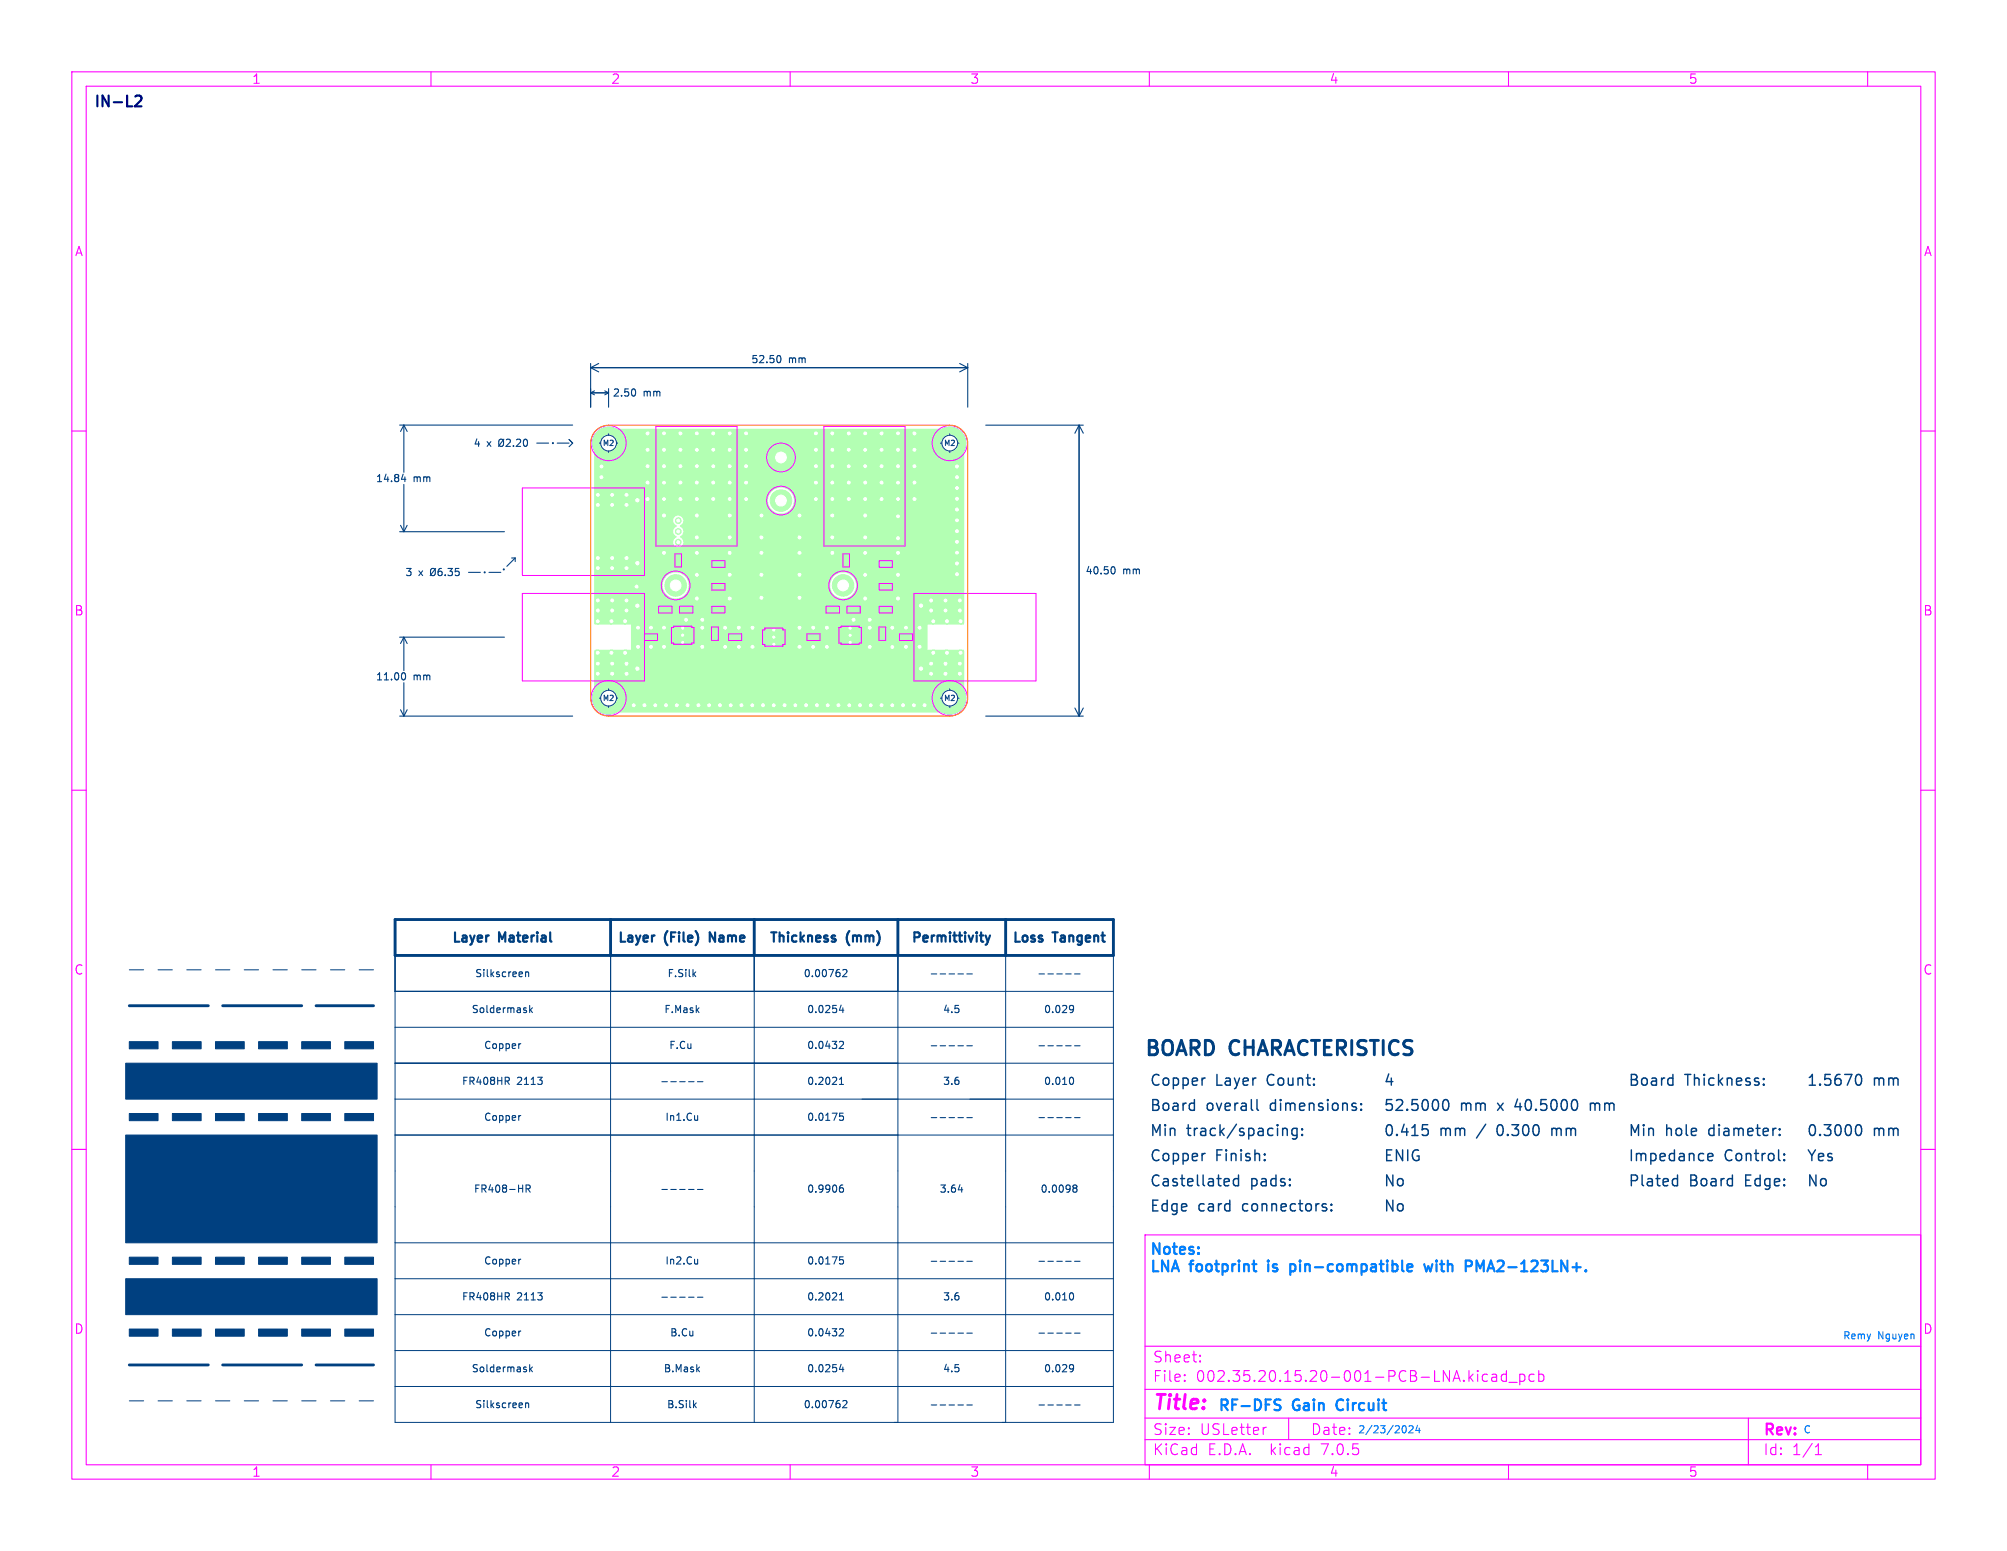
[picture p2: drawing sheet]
<svg xmlns="http://www.w3.org/2000/svg" width="279mm" height="216mm" viewBox="0 0 279 216" stroke-linecap="round" stroke-linejoin="round" font-family="sans-serif">
<g fill="none" stroke="#0080ff" stroke-width=".15">
<path d="M195.6 198.5l.2 .3-.2 .6M196.1 198.6l.4-.1 .2 .2-.6 .8h.6M197.3 198.4l-.2 .7h.6M197.6 198.8v.7"/>
<circle cx="84.7" cy="61.7" r="2.2"/>
<circle cx="132.2" cy="61.7" r="2.2"/>
<circle cx="84.7" cy="97.2" r="2.2"/>
<circle cx="132.2" cy="97.2" r="2.2"/>
</g>
<path d="M179.6 176v1.5M179.6 176.9l.5 .1M180.1 176h-.5M195.9 176.2l.2-.2h.3l.2 .2v.1l-.7 .2M195.9 176.8l.2 .2 .5-.1M198.3 176l.3 1 .2-.7 .3 .7M204.1 175.5h.5a.41 .41 0 0 1 .3 .4 .41 .41 0 0 1-.3 .4h-.5M177.7 195.5a.55 .55 0 0 1 .6 .4l-.2 .3-.5 .1M177.7 194.8l.6 .1" fill="none" stroke="#0080ff" stroke-width=".3"/>
<g fill="#b3ffb3" stroke="#b3ffb3" stroke-width=".14">
<circle cx="84.7" cy="61.7" r="2.2"/>
<circle cx="108.7" cy="69.7" r="1.5"/>
<circle cx="128.2" cy="93.1" r=".48"/>
<circle cx="128.2" cy="84.3" r=".48"/>
<circle cx="88.7" cy="84.3" r=".49"/>
<circle cx="88.7" cy="93.1" r=".49"/>
<circle cx="132.2" cy="97.2" r="2.2"/>
<circle cx="108.7" cy="63.7" r="1.5"/>
<circle cx="132.2" cy="61.7" r="2.2"/>
<circle cx="88.7" cy="69.6" r=".49"/>
<circle cx="88.7" cy="78.4" r=".49"/>
<circle cx="84.7" cy="97.2" r="2.2"/>
<circle cx="117.4" cy="81.5" r="1.5"/>
<circle cx="94.1" cy="81.5" r="1.5"/>
<circle cx="90.2" cy="67.2" r=".4"/>
<circle cx="133.7" cy="90.9" r=".4"/>
<circle cx="109.2" cy="98.2" r=".4"/>
<circle cx="97" cy="77" r=".4"/>
<circle cx="94.7" cy="67.2" r=".4"/>
<circle cx="101.6" cy="71.8" r=".4"/>
<circle cx="107.7" cy="98.2" r=".4"/>
<circle cx="133.2" cy="75.4" r=".4"/>
<circle cx="90.2" cy="62.6" r=".4"/>
<circle cx="97" cy="74.8" r=".4"/>
<circle cx="133.2" cy="67.9" r=".4"/>
<circle cx="83.2" cy="86.5" r=".4"/>
<circle cx="97" cy="64.9" r=".4"/>
<circle cx="118.2" cy="98.2" r=".4"/>
<circle cx="120.4" cy="80" r=".4"/>
<circle cx="85.2" cy="77.7" r=".4"/>
<circle cx="97" cy="69.5" r=".4"/>
<circle cx="83.2" cy="70.3" r=".4"/>
<circle cx="101.6" cy="74.8" r=".4"/>
<circle cx="101.6" cy="80" r=".4"/>
<circle cx="127.3" cy="67.2" r=".4"/>
<circle cx="106" cy="77" r=".4"/>
<circle cx="118.2" cy="64.9" r=".4"/>
<circle cx="133.2" cy="78.4" r=".4"/>
<circle cx="121.2" cy="98.2" r=".4"/>
<circle cx="88.2" cy="98.2" r=".4"/>
<circle cx="100.9" cy="87.4" r=".4"/>
<circle cx="118.2" cy="67.2" r=".4"/>
<circle cx="125" cy="83.3" r=".4"/>
<circle cx="101.6" cy="62.6" r=".4"/>
<circle cx="106" cy="80" r=".4"/>
<circle cx="101.6" cy="69.5" r=".4"/>
<circle cx="90.2" cy="69.5" r=".4"/>
<circle cx="120.4" cy="64.9" r=".4"/>
<circle cx="97.8" cy="90" r=".4"/>
<circle cx="89.7" cy="98.2" r=".4"/>
<circle cx="97.8" cy="87.4" r=".4"/>
<circle cx="99.3" cy="69.5" r=".4"/>
<circle cx="104.7" cy="98.2" r=".4"/>
<circle cx="85.2" cy="83.6" r=".4"/>
<circle cx="99.3" cy="67.2" r=".4"/>
<circle cx="111.3" cy="83.2" r=".4"/>
<circle cx="125.7" cy="98.2" r=".4"/>
<circle cx="87.2" cy="92.4" r=".4"/>
<circle cx="87" cy="86.5" r=".4"/>
<circle cx="133.7" cy="86.5" r=".4"/>
<circle cx="85.1" cy="86.5" r=".4"/>
<circle cx="122.7" cy="62.6" r=".4"/>
<circle cx="120.4" cy="69.5" r=".4"/>
<circle cx="101.6" cy="64.9" r=".4"/>
<circle cx="92.7" cy="98.2" r=".4"/>
<circle cx="102.9" cy="87.4" r=".4"/>
<circle cx="83.2" cy="68.9" r=".4"/>
<circle cx="92.4" cy="69.5" r=".4"/>
<circle cx="115.1" cy="87.4" r=".4"/>
<circle cx="97.8" cy="86.3" r=".4"/>
<circle cx="103.9" cy="60.3" r=".4"/>
<circle cx="124.2" cy="87.4" r=".4"/>
<circle cx="99.3" cy="64.9" r=".4"/>
<circle cx="106" cy="71.8" r=".4"/>
<circle cx="125" cy="69.5" r=".4"/>
<circle cx="94.2" cy="98.2" r=".4"/>
<circle cx="95" cy="88.4" r=".3"/>
<circle cx="88.8" cy="87.4" r=".4"/>
<circle cx="104.8" cy="90" r=".4"/>
<circle cx="133.6" cy="83.6" r=".4"/>
<circle cx="97" cy="60.3" r=".4"/>
<circle cx="121.1" cy="86.3" r=".4"/>
<circle cx="87.2" cy="83.6" r=".4"/>
<circle cx="94.7" cy="62.6" r=".4"/>
<circle cx="120.4" cy="74.8" r=".4"/>
<circle cx="92.4" cy="62.6" r=".4"/>
<circle cx="92.4" cy="71.8" r=".4"/>
<circle cx="94.7" cy="60.3" r=".4"/>
<circle cx="129.6" cy="93.8" r=".4"/>
<circle cx="122.7" cy="64.9" r=".4"/>
<circle cx="113.6" cy="60.3" r=".4"/>
<circle cx="115.9" cy="74.8" r=".4"/>
<circle cx="106" cy="83.2" r=".4"/>
<circle cx="113.2" cy="90" r=".4"/>
<circle cx="112.2" cy="98.2" r=".4"/>
<circle cx="118.2" cy="62.6" r=".4"/>
<circle cx="121.1" cy="87.4" r=".4"/>
<circle cx="133.6" cy="93.8" r=".4"/>
<circle cx="113.6" cy="64.9" r=".4"/>
<circle cx="126.1" cy="90" r=".4"/>
<circle cx="126.1" cy="87.4" r=".4"/>
<circle cx="111.3" cy="87.4" r=".4"/>
<circle cx="120.4" cy="62.6" r=".4"/>
<circle cx="110.7" cy="98.2" r=".4"/>
<circle cx="124.2" cy="98.2" r=".4"/>
<circle cx="115.2" cy="98.2" r=".4"/>
<circle cx="115.1" cy="90" r=".4"/>
<circle cx="103.9" cy="69.5" r=".4"/>
<circle cx="97" cy="71.8" r=".4"/>
<circle cx="133.2" cy="69.4" r=".4"/>
<circle cx="88.6" cy="81.7" r=".4"/>
<circle cx="125" cy="60.3" r=".4"/>
<circle cx="101.6" cy="60.3" r=".4"/>
<circle cx="104.8" cy="87.4" r=".4"/>
<circle cx="127.3" cy="62.6" r=".4"/>
<circle cx="85.2" cy="68.9" r=".4"/>
<circle cx="116.7" cy="98.2" r=".4"/>
<circle cx="122.7" cy="67.2" r=".4"/>
<circle cx="103.2" cy="98.2" r=".4"/>
<circle cx="133.2" cy="72.4" r=".4"/>
<circle cx="103.9" cy="64.9" r=".4"/>
<circle cx="95.7" cy="98.2" r=".4"/>
<circle cx="107.7" cy="87.7" r=".3"/>
<circle cx="128" cy="87.4" r=".4"/>
<circle cx="125" cy="62.6" r=".4"/>
<circle cx="133.2" cy="73.9" r=".4"/>
<circle cx="118.3" cy="89.4" r=".3"/>
<circle cx="129.6" cy="92.4" r=".4"/>
<circle cx="128" cy="90" r=".4"/>
<circle cx="113.7" cy="98.2" r=".4"/>
<circle cx="97" cy="80" r=".4"/>
<circle cx="131.6" cy="93.8" r=".4"/>
<circle cx="87.2" cy="93.8" r=".4"/>
<circle cx="83.2" cy="83.6" r=".4"/>
<circle cx="83.7" cy="64.9" r=".4"/>
<circle cx="133.2" cy="76.9" r=".4"/>
<circle cx="121.1" cy="90" r=".4"/>
<circle cx="120.4" cy="71.8" r=".4"/>
<circle cx="129.6" cy="83.6" r=".4"/>
<circle cx="98.7" cy="98.2" r=".4"/>
<circle cx="101.6" cy="77" r=".4"/>
<circle cx="125" cy="80" r=".4"/>
<circle cx="133.2" cy="79.9" r=".4"/>
<circle cx="124.2" cy="90.1" r=".4"/>
<circle cx="115.9" cy="71.8" r=".4"/>
<circle cx="118.2" cy="69.5" r=".4"/>
<circle cx="83.2" cy="85" r=".4"/>
<circle cx="90.2" cy="60.3" r=".4"/>
<circle cx="107.7" cy="88.7" r=".3"/>
<circle cx="91.2" cy="98.2" r=".4"/>
<circle cx="85.2" cy="92.4" r=".4"/>
<circle cx="92.4" cy="67.2" r=".4"/>
<circle cx="85.2" cy="70.3" r=".4"/>
<circle cx="88.8" cy="90" r=".4"/>
<circle cx="95.5" cy="86.3" r=".4"/>
<circle cx="87.2" cy="68.9" r=".4"/>
<circle cx="129.9" cy="86.5" r=".4"/>
<circle cx="97.2" cy="98.2" r=".4"/>
<circle cx="111.3" cy="80" r=".4"/>
<circle cx="115.9" cy="62.6" r=".4"/>
<circle cx="85.2" cy="85" r=".4"/>
<circle cx="83.2" cy="79.1" r=".4"/>
<circle cx="83.7" cy="66.4" r=".4"/>
<circle cx="90.6" cy="87.4" r=".4"/>
<circle cx="97" cy="67.2" r=".4"/>
<circle cx="131.6" cy="92.4" r=".4"/>
<circle cx="92.4" cy="90" r=".4"/>
<circle cx="83.2" cy="93.8" r=".4"/>
<circle cx="131.8" cy="86.5" r=".4"/>
<circle cx="122.7" cy="60.3" r=".4"/>
<circle cx="85.2" cy="79.1" r=".4"/>
<circle cx="115.9" cy="64.9" r=".4"/>
<circle cx="125" cy="77" r=".4"/>
<circle cx="111.3" cy="74.8" r=".4"/>
<circle cx="106.2" cy="98.2" r=".4"/>
<circle cx="127.3" cy="64.9" r=".4"/>
<circle cx="103.9" cy="62.6" r=".4"/>
<circle cx="100.2" cy="98.2" r=".4"/>
<circle cx="100.9" cy="90" r=".4"/>
<circle cx="115.9" cy="77" r=".4"/>
<circle cx="119.7" cy="98.2" r=".4"/>
<circle cx="120.4" cy="77" r=".4"/>
<circle cx="128.7" cy="98.2" r=".4"/>
<circle cx="125" cy="67.2" r=".4"/>
<circle cx="87.2" cy="79.1" r=".4"/>
<circle cx="107.7" cy="89.7" r=".3"/>
<circle cx="87.2" cy="70.3" r=".4"/>
<circle cx="85.1" cy="90.9" r=".4"/>
<circle cx="103.9" cy="67.2" r=".4"/>
<circle cx="92.4" cy="87.4" r=".4"/>
<circle cx="85.2" cy="93.8" r=".4"/>
<circle cx="92.4" cy="64.9" r=".4"/>
<circle cx="111.3" cy="90" r=".4"/>
<circle cx="90.2" cy="64.9" r=".4"/>
<circle cx="122.7" cy="69.5" r=".4"/>
<circle cx="120.4" cy="83.3" r=".4"/>
<circle cx="131.8" cy="90.9" r=".4"/>
<circle cx="83.2" cy="90.9" r=".4"/>
<circle cx="101.6" cy="83.3" r=".4"/>
<circle cx="87" cy="90.9" r=".4"/>
<circle cx="95" cy="87.4" r=".3"/>
<circle cx="120.4" cy="60.3" r=".4"/>
<circle cx="127.2" cy="98.2" r=".4"/>
<circle cx="87.2" cy="77.7" r=".4"/>
<circle cx="92.4" cy="77" r=".4"/>
<circle cx="99.3" cy="60.3" r=".4"/>
<circle cx="99.3" cy="62.6" r=".4"/>
<circle cx="133.2" cy="66.4" r=".4"/>
<circle cx="125" cy="64.9" r=".4"/>
<circle cx="133.2" cy="70.9" r=".4"/>
<circle cx="115.9" cy="69.5" r=".4"/>
<circle cx="133.6" cy="85" r=".4"/>
<circle cx="125" cy="74.9" r=".4"/>
<circle cx="127.3" cy="69.5" r=".4"/>
<circle cx="129.6" cy="85" r=".4"/>
<circle cx="106" cy="74.8" r=".4"/>
<circle cx="131.6" cy="85" r=".4"/>
<circle cx="97" cy="83.3" r=".4"/>
<circle cx="118.3" cy="87.4" r=".3"/>
<circle cx="115.9" cy="60.3" r=".4"/>
<circle cx="94.7" cy="64.9" r=".4"/>
<circle cx="101.6" cy="67.2" r=".4"/>
<circle cx="83.2" cy="77.7" r=".4"/>
<circle cx="133.2" cy="64.9" r=".4"/>
<circle cx="92.4" cy="60.3" r=".4"/>
<circle cx="122.7" cy="98.2" r=".4"/>
<circle cx="87.2" cy="85" r=".4"/>
<circle cx="113.6" cy="67.2" r=".4"/>
<circle cx="118.8" cy="86.3" r=".4"/>
<circle cx="115.9" cy="67.2" r=".4"/>
<circle cx="97" cy="62.6" r=".4"/>
<circle cx="131.6" cy="83.6" r=".4"/>
<circle cx="133.6" cy="92.4" r=".4"/>
<circle cx="118.3" cy="88.4" r=".3"/>
<circle cx="95" cy="89.4" r=".3"/>
<circle cx="111.3" cy="77" r=".4"/>
<circle cx="113.2" cy="87.4" r=".4"/>
<circle cx="120.4" cy="67.2" r=".4"/>
<circle cx="102.9" cy="90" r=".4"/>
<circle cx="113.6" cy="62.6" r=".4"/>
<circle cx="94.7" cy="69.5" r=".4"/>
<circle cx="129.9" cy="90.9" r=".4"/>
<circle cx="118.2" cy="60.3" r=".4"/>
<circle cx="90.6" cy="90" r=".4"/>
<circle cx="101.7" cy="98.2" r=".4"/>
<circle cx="83.2" cy="92.4" r=".4"/>
<circle cx="125" cy="71.9" r=".4"/>
<circle cx="111.3" cy="71.8" r=".4"/>
<circle cx="113.6" cy="69.5" r=".4"/>
<circle cx="127.3" cy="60.3" r=".4"/>
<circle cx="94.4" cy="72.5" r=".4"/>
<circle cx="94.4" cy="74" r=".4"/>
<circle cx="94.4" cy="75.5" r=".4"/>
</g>
<path d="M83.2 60l.5-.3h49.5l.5 .3 .5 .6v26.2l-.1 .1h-5v3.5h5l.1 .1v7.7l-.3 .5-.6 .5h-49.7l-.6-.5-.3-.5v-7.7l5.1-.1v-3.5h-5l-.1-5.4h9.6a1.81 1.81 0 0 0 1.8 1.8 1.81 1.81 0 0 0 1.8-1.8h19.7a1.81 1.81 0 0 0 2.6 1.6 1.81 1.81 0 0 0 .2-3.1 1.81 1.81 0 0 0-2.8 1.2v.3h-19.7a1.81 1.81 0 0 0-1.8-1.8 1.81 1.81 0 0 0-1.8 1.8h-9.6v-6h11a.71 .71 0 0 0 1.1 .5 .71 .71 0 0 0-.1-1.2v-.1a.78 .78 0 0 0 .4-.7 .78 .78 0 0 0-.5-.7v-.1a.74 .74 0 0 0 .5-.9 .74 .74 0 0 0-.9-.5 .73 .73 0 0 0-.5 .7 .73 .73 0 0 0 .5 .7 .83 .83 0 0 0-.5 .8 .83 .83 0 0 0 .5 .7l-.4 .4-.1 .4h-11v-5.8h24.2a1.81 1.81 0 0 0 2.6 1.6 1.81 1.81 0 0 0 .3-3.1 1.81 1.81 0 0 0-2.9 1.2v.3h-24.2v-9z" fill="#b3ffb3"/>
<g fill="#fff" stroke="#fff" stroke-width=".14">
<circle cx="90.1" cy="67.2" r=".2"/>
<circle cx="133.7" cy="90.9" r=".2"/>
<circle cx="109.2" cy="98.2" r=".2"/>
<circle cx="97" cy="77" r=".2"/>
<circle cx="94.7" cy="67.2" r=".2"/>
<circle cx="101.6" cy="71.8" r=".2"/>
<circle cx="107.7" cy="98.2" r=".2"/>
<circle cx="133.2" cy="75.4" r=".2"/>
<circle cx="90.1" cy="62.6" r=".2"/>
<circle cx="97" cy="74.8" r=".2"/>
<circle cx="133.2" cy="67.9" r=".2"/>
<circle cx="83.2" cy="86.5" r=".2"/>
<circle cx="97" cy="64.9" r=".2"/>
<circle cx="118.2" cy="98.2" r=".2"/>
<circle cx="120.4" cy="80" r=".2"/>
<circle cx="85.2" cy="77.7" r=".2"/>
<circle cx="97" cy="69.5" r=".2"/>
<circle cx="83.2" cy="70.3" r=".2"/>
<circle cx="101.6" cy="74.8" r=".2"/>
<circle cx="101.6" cy="80" r=".2"/>
<circle cx="127.3" cy="67.2" r=".2"/>
<circle cx="106" cy="77" r=".2"/>
<circle cx="118.2" cy="64.9" r=".2"/>
<circle cx="133.2" cy="78.4" r=".2"/>
<circle cx="121.2" cy="98.2" r=".2"/>
<circle cx="88.2" cy="98.2" r=".2"/>
<circle cx="100.9" cy="87.4" r=".2"/>
<circle cx="118.2" cy="67.2" r=".2"/>
<circle cx="125" cy="83.3" r=".2"/>
<circle cx="101.6" cy="62.6" r=".2"/>
<circle cx="106" cy="80" r=".2"/>
<circle cx="101.6" cy="69.5" r=".2"/>
<circle cx="90.1" cy="69.5" r=".2"/>
<circle cx="120.4" cy="64.9" r=".2"/>
<circle cx="97.8" cy="90" r=".2"/>
<circle cx="89.7" cy="98.2" r=".2"/>
<circle cx="97.8" cy="87.4" r=".2"/>
<circle cx="99.3" cy="69.5" r=".2"/>
<circle cx="104.7" cy="98.2" r=".2"/>
<circle cx="85.2" cy="83.6" r=".2"/>
<circle cx="99.3" cy="67.2" r=".2"/>
<circle cx="111.3" cy="83.2" r=".2"/>
<circle cx="125.7" cy="98.2" r=".2"/>
<circle cx="87.2" cy="92.4" r=".2"/>
<circle cx="87" cy="86.5" r=".2"/>
<circle cx="133.7" cy="86.5" r=".2"/>
<circle cx="85.1" cy="86.5" r=".2"/>
<circle cx="122.7" cy="62.6" r=".2"/>
<circle cx="120.4" cy="69.5" r=".2"/>
<circle cx="101.6" cy="64.9" r=".2"/>
<circle cx="92.7" cy="98.2" r=".2"/>
<circle cx="102.8" cy="87.4" r=".2"/>
<circle cx="83.2" cy="68.9" r=".2"/>
<circle cx="92.4" cy="69.5" r=".2"/>
<circle cx="115.1" cy="87.4" r=".2"/>
<circle cx="97.8" cy="86.3" r=".2"/>
<circle cx="103.9" cy="60.3" r=".2"/>
<circle cx="124.2" cy="87.4" r=".2"/>
<circle cx="99.3" cy="64.9" r=".2"/>
<circle cx="106" cy="71.8" r=".2"/>
<circle cx="125" cy="69.5" r=".2"/>
<circle cx="94.2" cy="98.2" r=".2"/>
<circle cx="95" cy="88.4" r=".15"/>
<circle cx="88.8" cy="87.4" r=".2"/>
<circle cx="104.8" cy="90" r=".2"/>
<circle cx="133.6" cy="83.6" r=".2"/>
<circle cx="97" cy="60.3" r=".2"/>
<circle cx="121.1" cy="86.3" r=".2"/>
<circle cx="87.2" cy="83.6" r=".2"/>
<circle cx="94.7" cy="62.6" r=".2"/>
<circle cx="120.4" cy="74.8" r=".2"/>
<circle cx="92.4" cy="62.6" r=".2"/>
<circle cx="92.4" cy="71.8" r=".2"/>
<circle cx="94.7" cy="60.3" r=".2"/>
<circle cx="129.6" cy="93.8" r=".2"/>
<circle cx="122.7" cy="64.9" r=".2"/>
<circle cx="113.6" cy="60.3" r=".2"/>
<circle cx="115.9" cy="74.8" r=".2"/>
<circle cx="106" cy="83.2" r=".2"/>
<circle cx="113.2" cy="90" r=".2"/>
<circle cx="112.2" cy="98.2" r=".2"/>
<circle cx="118.2" cy="62.6" r=".2"/>
<circle cx="121.1" cy="87.4" r=".2"/>
<circle cx="133.6" cy="93.8" r=".2"/>
<circle cx="113.6" cy="64.9" r=".2"/>
<circle cx="126.1" cy="90" r=".2"/>
<circle cx="126.1" cy="87.4" r=".2"/>
<circle cx="111.3" cy="87.4" r=".2"/>
<circle cx="120.4" cy="62.6" r=".2"/>
<circle cx="110.7" cy="98.2" r=".2"/>
<circle cx="124.2" cy="98.2" r=".2"/>
<circle cx="115.2" cy="98.2" r=".2"/>
<circle cx="115.1" cy="90" r=".2"/>
<circle cx="103.9" cy="69.5" r=".2"/>
<circle cx="97" cy="71.8" r=".2"/>
<circle cx="133.2" cy="69.4" r=".2"/>
<circle cx="88.6" cy="81.7" r=".2"/>
<circle cx="125" cy="60.3" r=".2"/>
<circle cx="101.6" cy="60.3" r=".2"/>
<circle cx="104.8" cy="87.4" r=".2"/>
<circle cx="127.3" cy="62.6" r=".2"/>
<circle cx="85.2" cy="68.9" r=".2"/>
<circle cx="116.7" cy="98.2" r=".2"/>
<circle cx="122.7" cy="67.2" r=".2"/>
<circle cx="103.2" cy="98.2" r=".2"/>
<circle cx="133.2" cy="72.4" r=".2"/>
<circle cx="103.9" cy="64.9" r=".2"/>
<circle cx="95.7" cy="98.2" r=".2"/>
<circle cx="107.7" cy="87.7" r=".15"/>
<circle cx="128" cy="87.4" r=".2"/>
<circle cx="125" cy="62.6" r=".2"/>
<circle cx="133.2" cy="73.9" r=".2"/>
<circle cx="118.3" cy="89.4" r=".15"/>
<circle cx="129.6" cy="92.4" r=".2"/>
<circle cx="128" cy="90" r=".2"/>
<circle cx="113.7" cy="98.2" r=".2"/>
<circle cx="97" cy="80" r=".2"/>
<circle cx="131.6" cy="93.8" r=".2"/>
<circle cx="87.2" cy="93.8" r=".2"/>
<circle cx="83.2" cy="83.6" r=".2"/>
<circle cx="83.7" cy="64.9" r=".2"/>
<circle cx="133.2" cy="76.9" r=".2"/>
<circle cx="121.1" cy="90" r=".2"/>
<circle cx="120.4" cy="71.8" r=".2"/>
<circle cx="129.6" cy="83.6" r=".2"/>
<circle cx="98.7" cy="98.2" r=".2"/>
<circle cx="101.6" cy="77" r=".2"/>
<circle cx="125" cy="80" r=".2"/>
<circle cx="133.2" cy="79.9" r=".2"/>
<circle cx="124.2" cy="90.1" r=".2"/>
<circle cx="115.9" cy="71.8" r=".2"/>
<circle cx="118.2" cy="69.5" r=".2"/>
<circle cx="83.2" cy="85" r=".2"/>
<circle cx="90.1" cy="60.3" r=".2"/>
<circle cx="107.7" cy="88.7" r=".15"/>
<circle cx="91.2" cy="98.2" r=".2"/>
<circle cx="85.2" cy="92.4" r=".2"/>
<circle cx="92.4" cy="67.2" r=".2"/>
<circle cx="85.2" cy="70.3" r=".2"/>
<circle cx="88.8" cy="90" r=".2"/>
<circle cx="95.5" cy="86.3" r=".2"/>
<circle cx="87.2" cy="68.9" r=".2"/>
<circle cx="129.9" cy="86.5" r=".2"/>
<circle cx="97.2" cy="98.2" r=".2"/>
<circle cx="111.3" cy="80" r=".2"/>
<circle cx="115.9" cy="62.6" r=".2"/>
<circle cx="85.2" cy="85" r=".2"/>
<circle cx="83.2" cy="79.1" r=".2"/>
<circle cx="83.7" cy="66.4" r=".2"/>
<circle cx="90.6" cy="87.4" r=".2"/>
<circle cx="97" cy="67.2" r=".2"/>
<circle cx="131.6" cy="92.4" r=".2"/>
<circle cx="92.4" cy="90" r=".2"/>
<circle cx="83.2" cy="93.8" r=".2"/>
<circle cx="131.8" cy="86.5" r=".2"/>
<circle cx="122.7" cy="60.3" r=".2"/>
<circle cx="85.2" cy="79.1" r=".2"/>
<circle cx="115.9" cy="64.9" r=".2"/>
<circle cx="125" cy="77" r=".2"/>
<circle cx="111.3" cy="74.8" r=".2"/>
<circle cx="106.2" cy="98.2" r=".2"/>
<circle cx="127.3" cy="64.9" r=".2"/>
<circle cx="103.9" cy="62.6" r=".2"/>
<circle cx="100.2" cy="98.2" r=".2"/>
<circle cx="100.9" cy="90" r=".2"/>
<circle cx="115.9" cy="77" r=".2"/>
<circle cx="119.7" cy="98.2" r=".2"/>
<circle cx="120.4" cy="77" r=".2"/>
<circle cx="128.7" cy="98.2" r=".2"/>
<circle cx="125" cy="67.2" r=".2"/>
<circle cx="87.2" cy="79.1" r=".2"/>
<circle cx="107.7" cy="89.7" r=".15"/>
<circle cx="87.2" cy="70.3" r=".2"/>
<circle cx="85.1" cy="90.9" r=".2"/>
<circle cx="103.9" cy="67.2" r=".2"/>
<circle cx="92.4" cy="87.4" r=".2"/>
<circle cx="85.2" cy="93.8" r=".2"/>
<circle cx="92.4" cy="64.9" r=".2"/>
<circle cx="111.3" cy="90" r=".2"/>
<circle cx="90.1" cy="64.9" r=".2"/>
<circle cx="122.7" cy="69.5" r=".2"/>
<circle cx="120.4" cy="83.3" r=".2"/>
<circle cx="131.8" cy="90.9" r=".2"/>
<circle cx="83.2" cy="90.9" r=".2"/>
<circle cx="101.6" cy="83.3" r=".2"/>
<circle cx="87" cy="90.9" r=".2"/>
<circle cx="95" cy="87.4" r=".15"/>
<circle cx="120.4" cy="60.3" r=".2"/>
<circle cx="127.2" cy="98.2" r=".2"/>
<circle cx="87.2" cy="77.7" r=".2"/>
<circle cx="92.4" cy="77" r=".2"/>
<circle cx="99.3" cy="60.3" r=".2"/>
<circle cx="99.3" cy="62.6" r=".2"/>
<circle cx="133.2" cy="66.4" r=".2"/>
<circle cx="125" cy="64.9" r=".2"/>
<circle cx="133.2" cy="70.9" r=".2"/>
<circle cx="115.9" cy="69.5" r=".2"/>
<circle cx="133.6" cy="85" r=".2"/>
<circle cx="125" cy="74.9" r=".2"/>
<circle cx="127.3" cy="69.5" r=".2"/>
<circle cx="129.6" cy="85" r=".2"/>
<circle cx="106" cy="74.8" r=".2"/>
<circle cx="131.6" cy="85" r=".2"/>
<circle cx="97" cy="83.3" r=".2"/>
<circle cx="118.3" cy="87.4" r=".15"/>
<circle cx="115.9" cy="60.3" r=".2"/>
<circle cx="94.7" cy="64.9" r=".2"/>
<circle cx="101.6" cy="67.2" r=".2"/>
<circle cx="83.2" cy="77.7" r=".2"/>
<circle cx="133.2" cy="64.9" r=".2"/>
<circle cx="92.4" cy="60.3" r=".2"/>
<circle cx="122.7" cy="98.2" r=".2"/>
<circle cx="87.2" cy="85" r=".2"/>
<circle cx="113.6" cy="67.2" r=".2"/>
<circle cx="118.8" cy="86.3" r=".2"/>
<circle cx="115.9" cy="67.2" r=".2"/>
<circle cx="97" cy="62.6" r=".2"/>
<circle cx="131.6" cy="83.6" r=".2"/>
<circle cx="133.6" cy="92.4" r=".2"/>
<circle cx="118.3" cy="88.4" r=".15"/>
<circle cx="95" cy="89.4" r=".15"/>
<circle cx="111.3" cy="77" r=".2"/>
<circle cx="113.2" cy="87.4" r=".2"/>
<circle cx="120.4" cy="67.2" r=".2"/>
<circle cx="102.8" cy="90" r=".2"/>
<circle cx="113.6" cy="62.6" r=".2"/>
<circle cx="94.7" cy="69.5" r=".2"/>
<circle cx="129.9" cy="90.9" r=".2"/>
<circle cx="118.2" cy="60.3" r=".2"/>
<circle cx="90.6" cy="90" r=".2"/>
<circle cx="101.7" cy="98.2" r=".2"/>
<circle cx="83.2" cy="92.4" r=".2"/>
<circle cx="125" cy="71.9" r=".2"/>
<circle cx="111.3" cy="71.8" r=".2"/>
<circle cx="113.6" cy="69.5" r=".2"/>
<circle cx="127.3" cy="60.3" r=".2"/>
<circle cx="94.4" cy="72.5" r=".2"/>
<circle cx="94.4" cy="74" r=".2"/>
<circle cx="94.4" cy="75.5" r=".2"/>
<circle cx="84.7" cy="61.7" r="1.1"/>
<circle cx="108.7" cy="69.7" r=".75"/>
<circle cx="128.2" cy="93.1" r=".23"/>
<circle cx="128.2" cy="84.3" r=".23"/>
<circle cx="88.7" cy="84.3" r=".23"/>
<circle cx="88.7" cy="93.1" r=".23"/>
<circle cx="132.2" cy="97.2" r="1.1"/>
<circle cx="108.7" cy="63.7" r=".75"/>
<circle cx="132.2" cy="61.7" r="1.1"/>
<circle cx="88.7" cy="69.6" r=".23"/>
<circle cx="88.7" cy="78.4" r=".23"/>
<circle cx="84.7" cy="97.2" r="1.1"/>
<circle cx="117.4" cy="81.5" r=".75"/>
<circle cx="94.1" cy="81.5" r=".75"/>
</g>
<g fill="none" stroke="#f0f" stroke-width=".15">
<path d="M10 10h259.4v195.9h-259.4zM12 12h255.4v191.9h-255.4zM60 10v2M110 10v2M160 10v2M210 10v2M260 10v2M10 60h2M267.4 60h2M93.5 87.3h.3v-.1h2.5v.1h.3v2.2h-.3v.2h-2.5v-.2h-.3zM106.2 87.7h.3v-.3h2.5v.3h.3v2h-.3v.3h-2.5v-.3h-.3zM116.8 87.3h.3v-.1h2.5v.1h.3v2.2h-.3v.2h-2.5v-.2h-.3z"/>
<path d="M10 110h2M267.4 110h2M10 160h2M267.4 160h2M159.4 171.9h108v32h-108zM159.4 197.4h108M159.4 193.4h108M159.4 187.4h108M164.9 192.1l.1 .1-.1 .1M164.9 192.1v.1v.1M164.9 191.4v.1M164.9 192.1v.2"/>
<path d="M164.9 191.4h.1l-.1 .1M167.1 189.4v.1v.1M167.1 189.4l-.1 .1 .1 .1M167.1 188.7v.1M167.1 189.4v.2M167.1 188.7h-.1l.1 .1M176.3 198.7l-.4 .1M179.4 197.4v3M207.1 191.4l-.5-.1-.2 .3v.4l.1 .2 .1 .1 .5-.1M207.7 191.4l.2-.1 .4 .1 .1 .9M208.4 191.6l-.5 .1a.29 .29 0 0 0-.3 .3 .29 .29 0 0 0 .3 .3l.5-.1M209.7 191.4l-.4-.1-.3 .3v.4l.1 .2 .2 .1 .4-.1"/>
<path d="M209.7 190.8v1.5M210.1 192.4h1.1M211.6 191.4l.4-.1 .3 .3v.4l-.2 .2-.1 .1-.4-.1M211.6 191.3v1.5M213.6 191.4l-.5-.1-.2 .3v.4l.1 .2 .1 .1 .5-.1M214.2 191.4l.4-.1 .3 .3v.4l-.1 .2-.2 .1-.4-.1M214.2 190.8v1.5M243.4 197.4v6.5M60 203.9v2M110 203.9v2M159.4 200.4h108M160 203.9v2"/>
<path d="M210 203.9v2M252.7 202.5h.9M252.7 201.4l.4-.4v1.5M260 203.9v2"/>
</g>
<g fill="none" stroke="#f0f" stroke-width=".14">
<path d="M91.3 59.4h11.3v16.6h-11.3zM114.7 59.4h11.3v16.6h-11.3zM72.7 67.9h17v12.2h-17zM94 77.1h.9v1.8h-.9zM99.1 78.1h1.8v.9h-1.8zM117.3 77.1h1v1.8h-1zM122.4 78.1h1.8v.9h-1.8zM72.7 82.6h17v12.2h-17zM89.7 88.2h1.8v1h-1.8M91.7 84.4h1.9v.9h-1.9zM94.6 84.4h1.9v.9h-1.9zM99.1 87.3h.9v1.8h-.9z"/>
<path d="M99.1 84.4h1.8v.9h-1.8zM99.1 81.2h1.8v.9h-1.8zM101.4 88.2h1.9v1h-1.9zM112.3 88.2h1.9v1h-1.9zM115 84.4h1.9v.9h-1.9zM117.9 84.4h1.9v.9h-1.9zM122.4 87.3h.9v1.8h-.9zM122.4 84.4h1.8v.9h-1.8zM122.4 81.2h1.8v.9h-1.8zM125.2 88.2h1.8v1h-1.8zM127.2 82.6h17v12.2h-17z"/>
<circle cx="84.7" cy="61.7" r="2.45"/>
<circle cx="108.7" cy="69.7" r="2"/>
<circle cx="108.7" cy="63.7" r="2"/>
<circle cx="132.2" cy="61.7" r="2.45"/>
<circle cx="84.7" cy="97.2" r="2.45"/>
<circle cx="94.1" cy="81.5" r="2"/>
<circle cx="117.4" cy="81.5" r="2"/>
<circle cx="132.2" cy="97.2" r="2.45"/>
</g>
<path d="M82.9 59.9l.8-.5 1-.2h47.5a2.5 2.5 0 0 1 2.5 2.5v35.5a2.5 2.5 0 0 1-2.5 2.5h-47.5a2.5 2.5 0 0 1-2.5-2.5v-35.5l.2-1z" fill="none" stroke="#ff8000" stroke-width=".14"/>
<g fill="none" stroke="#004080" stroke-width=".14">
<path d="M83.4 61.7h.2M84.7 60.4v.2M84.7 62.8v.2M85.8 61.7h.2M130.9 61.7h.2M132.2 60.4v.2M132.2 62.8v.2M133.3 61.7h.2M83.4 97.2h.2M84.7 95.9v.2M84.7 98.3v.2M85.8 97.2h.2"/>
<path d="M130.9 97.2h.2M132.2 95.9v.2M132.2 98.3v.2M133.3 97.2h.2M18 135h2M22 135h2M26 135h2M30 135h2M34 135h2M38 135h2M42 135h2M46 135h2"/>
<path d="M50 135h2M55 138h100M85 133v65M105 133v65M140 133v65M155 133v65h-100v-65h70v65M55 143h100M55 148h100M55 153h100M55 158h100M55 173h100M55 178h100"/>
<path d="M18 195h2M22 195h2M26 195h2M30 195h2M34 195h2M38 195h2M42 195h2M46 195h2M50 195h2M55 183h100M55 188h100M55 193h100"/>
<circle cx="84.7" cy="61.7" r="1.1"/>
<circle cx="132.2" cy="61.7" r="1.1"/>
<circle cx="84.7" cy="97.2" r="1.1"/>
<circle cx="132.2" cy="97.2" r="1.1"/>
</g>
<g fill="none" stroke="#004080" stroke-width=".15">
<path d="M55.6 59.2h24.1M56.2 59.2v6.6M56.2 59.2l.5 .9M56.2 59.2l-.4 .9M82.2 50.6v6.1M82.2 54.7h2.5M82.2 54.7l.6 .3M82.2 51.2h52.5M82.2 51.2l1.1 .6M82.8 54.4l-.6 .3M83.3 50.6l-1.1 .6M84.2 54.4l.5 .3"/>
<path d="M84.7 54.1v2.6M84.7 54.7l-.5 .3M88.4 54.2l.1 .3-.1 .5M108.4 49.5a.53 .53 0 0 1 .3 .5 .53 .53 0 0 1-.3 .5M133.6 50.6l1.1 .6M134.7 50.6v6.1M134.7 51.2l-1.1 .6M137.2 59.2h13.6M150.2 59.2v40.5M150.2 59.2l.6 1.1M150.2 59.2l-.6 1.1M55.6 74h14.6"/>
<path d="M55.8 73.1l.4 .9M55.9 66.7h.6M56.2 67.4v6.6M56.4 66.4v.6M56.7 73.1l-.5 .9M65.2 79.7h1.7M68.1 79.7h1.6M71.2 77.7h.5M71.7 77.7v.5M71.7 77.7l-1.1 1.1M74.7 61.7h1.7M77.6 61.7h1.6"/>
<path d="M79.2 61.2l.5 .5-.5 .5M154.9 78.9a.53 .53 0 0 1 .4 .5 .53 .53 0 0 1-.4 .5M55.6 99.7h24.1M55.6 88.7h14.6M55.8 98.8l.4 .9M56.1 93.6a.53 .53 0 0 1 .4 .5 .53 .53 0 0 1-.4 .5M56.2 88.7v4.7M56.2 95v4.7M56.2 88.7l.5 .9M56.2 88.7l-.4 .9M56.7 98.8l-.5 .9M137.2 99.7h13.6"/>
<path d="M149.6 98.6l.6 1.1M150.8 98.6l-.6 1.1M73.3 135.3l.3 .1v.6M117.1 139.9l-.2 .7h.6M117.3 135.1l.4-.1 .2 .2-.6 .8h.6M129.6 135.6h.8M130.9 135.6h.7M132.1 135.6h.8M133.4 135.6h.7M134.6 135.6h.8M144.6 135.6h.8M145.9 135.6h.7"/>
<path d="M147.1 135.6h.8M148.4 135.6h.7M149.1 140l.3 .1a.66 .66 0 0 1-.2 .9M149.6 135.6h.8M70.6 150.5l.3 .5M70.9 150v.4M73.8 140.6l.3 .4M74.1 140.3l-.4 .4M74.9 150h.6l-.4 .3M75.4 150.4v.5M92.1 150.6h.8M93.4 150.6h.7"/>
<path d="M94.6 150.6h.8M95.9 150.6h.7M97.1 150.6h.8M116.9 151h.5M116.9 150.2l.2-.2v1M116.9 145h.3l.2 .2-.6 .8h.6M116.9 155.4l.3-.1 .2 .2-.1 .4h-.4M116.9 155h.5M117.3 140.3v.7M129.6 145.6h.8M129.6 155.6h.8M130.9 145.6h.7"/>
<path d="M130.9 155.6h.7M132.1 145.6h.8M132.1 155.6h.8M133.4 145.6h.7M133.4 155.6h.7M134.6 145.6h.8M134.6 155.6h.8M144.6 145.6h.8M144.6 155.6h.8M145.9 145.6h.7M145.9 155.6h.7M147.1 145.6h.8"/>
<path d="M147.1 155.6h.8M148.4 145.6h.7M148.4 155.6h.7M149.1 150a.53 .53 0 0 1 .4 .5 .53 .53 0 0 1-.4 .5M149.5 140.4l-.1 .1-.3 .1M149.6 145.6h.8M149.6 155.6h.8M73.2 165.5l.5-.1 .1-.1v-.3h-.6v1M73.5 165.5l.3 .5M74.9 180h.6l-.4 .3M92.1 165.6h.8M93.4 165.6h.7"/>
<path d="M94.6 165.6h.8M95.9 165.6h.7M97.1 165.6h.8M116.9 175.4l.3-.1 .2 .2-.1 .4h-.4M116.9 175h.5M117 165.4l.2-.1 .2 .2-.1 .4h-.3M117.3 165h-.3l-.1 .2M129.6 175.6h.8M130.9 175.6h.7M132.1 175.6h.8M133.4 175.6h.7M133.4 165.6h.6"/>
<path d="M134.6 175.6h.8M144.6 175.6h.8M145.9 175.6h.7M147.1 175.6h.8M148.4 175.6h.7M149.1 180a.53 .53 0 0 1 .4 .5 .53 .53 0 0 1-.4 .5M149.5 165.3v.1M149.5 165h.2h.2v.2l-.2 .2M149.5 165.4h.2M149.5 165.4h.1M149.6 175.6h.8M149.7 165.4l.2 .2v.3l-.2 .1-.2-.1"/>
<path d="M70.6 180.5l.3 .5M70.9 180v.4M73.3 195.3l.3 .1v.6M73.8 190.6l.3 .4M74.1 190.3l-.4 .4M75.4 180.4v.5M92.1 180.6h.8M93.4 180.6h.7M94.6 180.6h.8M95.9 180.6h.7M97.1 180.6h.8M116.9 181h.5"/>
<path d="M116.9 180.2l.2-.2v1M116.9 185h.3l.2 .2-.6 .8h.6M117.1 189.9l-.2 .7h.6M117.3 195.1l.4-.1 .2 .2-.6 .8h.6M117.3 190.3v.7M129.6 185.6h.8M129.6 195.6h.8M130.9 185.6h.7M130.9 195.6h.7M132.1 185.6h.8M132.1 195.6h.8M133.4 185.6h.7"/>
<path d="M133.4 195.6h.7M134.6 185.6h.8M134.6 195.6h.8M144.6 185.6h.8M144.6 195.6h.8M145.9 185.6h.7M145.9 195.6h.7M147.1 185.6h.8M147.1 195.6h.8M148.4 185.6h.7M148.4 195.6h.7M149.1 190l.3 .1a.66 .66 0 0 1-.2 .9"/>
<path d="M149.5 190.4l-.2 .2h-.2M149.6 185.6h.8M149.6 195.6h.8"/>
</g>
<g fill="#004080" stroke="#004080" stroke-width=".14">
<path d="M18 145h4v1h-4z"/>
<path d="M18 155h4v1h-4z"/>
<path d="M18 175h4v1h-4z"/>
<path d="M18 185h4v1h-4z"/>
<path d="M24 145h4v1h-4z"/>
<path d="M24 155h4v1h-4z"/>
<path d="M24 175h4v1h-4z"/>
<path d="M24 185h4v1h-4z"/>
<path d="M30 145h4v1h-4z"/>
<path d="M30 155h4v1h-4z"/>
<path d="M30 175h4v1h-4z"/>
<path d="M30 185h4v1h-4z"/>
<path d="M36 145h4v1h-4z"/>
<path d="M36 155h4v1h-4z"/>
<path d="M36 175h4v1h-4z"/>
<path d="M36 185h4v1h-4z"/>
<path d="M42 145h4v1h-4z"/>
<path d="M42 155h4v1h-4z"/>
<path d="M42 175h4v1h-4z"/>
<path d="M42 185h4v1h-4z"/>
<path d="M48 145h4v1h-4z"/>
<path d="M48 155h4v1h-4z"/>
<path d="M48 175h4v1h-4z"/>
<path d="M48 185h4v1h-4z"/>
<path d="M17.5 148h35v5h-35z"/>
<path d="M17.5 158h35v15h-35z"/>
<path d="M17.5 178h35v5h-35z"/>
<circle cx="77" cy="61.7" r=".08"/>
<circle cx="67.5" cy="79.7" r=".08"/>
<circle cx="70.1" cy="79.3" r=".08"/>
</g>
<g fill="none" stroke="#004080" stroke-width=".2">
<path d="M166.1 153.6h.2M166.3 153.1v1.5M166.3 154.5l-.2 .1M167.8 150.1h-.3M175 153.1v1.2l.2 .3M178.6 157.2a.37 .37 0 0 1 .6 .1v.8M180.6 157.1h-.5l-.3 .2v.5l.2 .2 .1 .1 .5-.1M180.6 157.1v1.2a.41 .41 0 0 1-.7 .2M181.3 157.9v.1v.1M181.3 157.9l-.1 .1 .1 .1M181.3 157.1v.2M181.3 157.9v.2"/>
<path d="M181.3 157.1v.1v.1M181.3 157.1l-.1 .1 .1 .1M188.4 154.1h.4v.2l-.2 .3h-.3M188.4 153.6h.4M189.5 154.4l.1 .1-.1 .1M189.5 154.4l-.1 .1 .1 .1M189.5 153.6v.2M189.5 154.4v.2M189.5 153.6l.1 .1-.1 .1M189.5 153.6l-.1 .1 .1 .1M198 156.6h.8M198.2 157.1h.3l.3 .3v.5l-.3 .2h-.3"/>
<path d="M201 153.2a.36 .36 0 0 1 .3-.1 .36 .36 0 0 1 .3 .2 .77 .77 0 0 1-.4 1.3 .91 .91 0 0 1-.2-1.4zM219.3 153.1a.94 .94 0 0 1 0 1.5M232.7 150.1h.2M232.9 149.6v1.5M232.9 151l-.2 .1M245.5 150.9l.1 .1-.1 .1M245.5 150.9v.1v.1M245.5 150.1v.2M245.5 150.9v.2M245.5 150.1l.1 .1-.1 .1M245.5 150.1v.1v.1M247.1 157.1h.1"/>
<path d="M247.7 157.9l.1 .1-.1 .1M247.7 157.9v.1v.1M247.7 157.1v.2M247.7 157.9v.2M247.7 157.1l.1 .1-.1 .1M247.7 157.1v.1v.1M258.4 156.7a.36 .36 0 0 1 .4-.1 .36 .36 0 0 1 .3 .2 .77 .77 0 0 1-.4 1.3l-.3-.2M258.4 149.7a.36 .36 0 0 1 .4-.1 .36 .36 0 0 1 .3 .2 .77 .77 0 0 1-.4 1.3l-.3-.2M167.8 160.6h-.3M171.1 164.1v.3l-.7 .2M172.4 164.1h-.4l-.3 .2v.5l.1 .2 .2 .1 .4-.1M172.4 163.6v1.5"/>
<path d="M176.1 161.4v.1v.1M176.1 161.4l-.1 .1 .1 .1M176.1 160.6v.2M176.1 161.4v.2M176.1 160.6v.1v.1M176.1 160.6l-.1 .1 .1 .1M184.3 168.1h.3l.1 .2-.2 .3h-.3M184.3 167.6h.3M185.3 168.4l.1 .1-.1 .1M185.3 168.4v.1v.1M185.3 167.6v.2M185.3 168.4v.2"/>
<path d="M185.3 167.6l.1 .1-.1 .1M185.3 167.6v.1v.1M233.1 164.1h.4M233.5 163.6v1.5M233.5 165l-.4 .1M237.7 161.1l.8-.2-.1-.3h-.4l-.3 .2 .1 .7 .2 .1 .4-.1M248.4 161.4l.1 .1-.1 .1M248.4 161.4l-.1 .1 .1 .1M248.4 160.6v.2M248.4 161.4v.2M248.4 160.6l.1 .1-.1 .1M248.4 160.6l-.1 .1 .1 .1"/>
</g>
<path d="M76.7 131l.1 .1M137.2 130.2l.3 .9M137.5 131.1l-.1 .3-.2 .1M137.8 130.2l-.3 .9" fill="none" stroke="#004080" stroke-width=".3"/>
<path d="M18 140h11M31 140h11M44 140h8M55 128h100v5h-100zM85 128v5M105 128v5M125 128v5M140 128v5M18 190h11M31 190h11M44 190h8" fill="none" stroke="#004080" stroke-width=".4"/>
<path d="M18.8 13.4l.3-.1 .5 .1a.41 .41 0 0 1 0 .5l-.8 .9h.9" fill="none" stroke="#000080" stroke-width=".3"/>
<g font-size="2.8" fill="#004080">
<text x="159.3" y="147.8">BOARD</text>
<text x="171.2" y="147.8">CHARACTERISTICS</text>
</g>
<text font-size="2.8" fill="#f0f" x="160.4" y="196.7">Title:</text>
<text font-size="2.1" fill="#000080" x="13" y="15">IN-L2</text>
<g font-size="2.1" fill="#004080">
<text x="160" y="151.5">Copper</text>
<text x="160" y="155">Board</text>
<text x="167.8" y="155">overall</text>
<text x="169.1" y="151.5">Layer</text>
<text x="176.4" y="151.5">Count:</text>
<text x="176.8" y="155">dimensions:</text>
<text x="192.6" y="151.5">4</text>
<text x="192.6" y="155">52.5000</text>
<text x="203.2" y="155">mm</text>
<text x="208.5" y="155">x</text>
<text x="211.1" y="155">40.5000</text>
<text x="221.7" y="155">mm</text>
<text x="226.6" y="151.5">Board</text>
<text x="234.5" y="151.5">Thickness:</text>
<text x="251.5" y="151.5">1.5670</text>
<text x="260.7" y="151.5">mm</text>
<text x="160" y="158.5">Min</text>
<text x="160" y="162">Copper</text>
<text x="165.1" y="158.5">track/spacing:</text>
<text x="169.1" y="162">Finish:</text>
<text x="192.6" y="162">ENIG</text>
<text x="192.6" y="158.5">0.415</text>
<text x="200.3" y="158.5">mm</text>
<text x="205.7" y="158.5">/</text>
<text x="208.6" y="158.5">0.300</text>
<text x="216.4" y="158.5">mm</text>
<text x="226.6" y="162">Impedance</text>
<text x="226.6" y="158.5">Min</text>
<text x="231.7" y="158.5">hole</text>
<text x="237.9" y="158.5">diameter:</text>
<text x="240" y="162">Control:</text>
<text x="251.5" y="162">Yes</text>
<text x="251.5" y="158.5">0.3000</text>
<text x="260.7" y="158.5">mm</text>
<text x="160" y="165.5">Castellated</text>
<text x="174" y="165.5">pads:</text>
<text x="192.6" y="165.5">No</text>
<text x="226.6" y="165.5">Plated</text>
<text x="235.1" y="165.5">Board</text>
<text x="242.9" y="165.5">Edge:</text>
<text x="251.5" y="165.5">No</text>
<text x="160" y="169">Edge</text>
<text x="166.7" y="169">card</text>
<text x="173" y="169">connectors:</text>
<text x="192.6" y="169">No</text>
</g>
<g font-size="2.1" fill="#0080ff">
<text x="160" y="175.3">Notes:</text>
<text x="160" y="177.7">LNA footprint</text>
<text x="176.9" y="177.7">is</text>
<text x="180.4" y="177.7">pin-compatible</text>
<text x="199.7" y="177.7">with</text>
<text x="205.7" y="177.7">PMA2-123LN+.</text>
<text x="169.5" y="196.5">RF-DFS</text>
<text x="180" y="196.5">Gain</text>
<text x="186.5" y="196.5">Circuit</text>
</g>
<g font-size="2.1" fill="#f0f">
<text x="160.4" y="189.8">Sheet:</text>
<text x="160.4" y="192.5">File:</text>
<text x="166.4" y="192.5">002.35.20.15.20-001-PCB-LNA.kicad_pcb</text>
<text x="160.4" y="202.7">KiCad</text>
<text x="160.4" y="199.9">Size:</text>
<text x="167" y="199.9">USLetter</text>
<text x="168" y="202.7">E.D.A.</text>
<text x="176.8" y="202.7">kicad</text>
<text x="182.4" y="199.9">Date:</text>
<text x="183.9" y="202.7">7.0.5</text>
<text x="245.4" y="200.1">Rev:</text>
<text x="245.4" y="202.7">Id:</text>
<text x="249.4" y="202.7">1/1</text>
</g>
<g font-size="1.8" fill="#f0f">
<text x="35" y="11.8">1</text>
<text x="85" y="11.8">2</text>
<text x="135" y="11.8">3</text>
<text x="185" y="11.8">4</text>
<text x="235" y="11.8">5</text>
<text x="10.4" y="35.8">A</text>
<text x="267.8" y="35.8">A</text>
<text x="10.3" y="85.8">B</text>
<text x="267.7" y="85.8">B</text>
<text x="10.3" y="135.8">C</text>
<text x="267.7" y="135.8">C</text>
<text x="10.3" y="185.8">D</text>
<text x="267.7" y="185.8">D</text>
<text x="35" y="205.7">1</text>
<text x="85" y="205.7">2</text>
<text x="135" y="205.7">3</text>
<text x="185" y="205.7">4</text>
<text x="235" y="205.7">5</text>
</g>
<g font-size="1.8" fill="#004080">
<text x="62.8" y="131.5">Layer</text>
<text x="69.4" y="131.5">Material</text>
<text x="85.9" y="131.5">Layer</text>
<text x="92.5" y="131.5">(File)</text>
<text x="99.2" y="131.5">Name</text>
<text x="107" y="131.5">Thickness</text>
<text x="117.8" y="131.5">(mm)</text>
<text x="126.7" y="131.5">Permittivity</text>
<text x="140.8" y="131.5">Loss</text>
<text x="146.6" y="131.5">Tangent</text>
</g>
<g font-size="1.4" fill="#004080">
<text x="104.5" y="50.7">52.50</text>
<text x="109.8" y="50.7">mm</text>
<text x="85.3" y="55.4">2.50</text>
<text x="89.5" y="55.4">mm</text>
<text x="65.9" y="62.4">4</text>
<text x="67.8" y="62.4">x</text>
<text x="69.5" y="62.4">Ø2.20</text>
<text x="52.3" y="67.3">14.84</text>
<text x="57.5" y="67.3">mm</text>
<text x="56.4" y="80.4">3</text>
<text x="58.3" y="80.4">x</text>
<text x="60" y="80.4">Ø6.35</text>
<text x="151.1" y="80.1">40.50</text>
<text x="156.3" y="80.1">mm</text>
<text x="52.3" y="94.9">11.00</text>
<text x="57.5" y="94.9">mm</text>
<text x="66.1" y="136.2">Silkscreen</text>
<text x="92.9" y="136.2">F.Silk</text>
<text x="111.8" y="136.2">0.00762</text>
<text x="65.6" y="141.2">Soldermask</text>
<text x="92.4" y="141.2">F.Mask</text>
<text x="112.3" y="141.2">0.0254</text>
<text x="131.2" y="141.2">4.5</text>
<text x="145.3" y="141.2">0.029</text>
<text x="67.3" y="146.2">Copper</text>
<text x="93.1" y="146.2">F.Cu</text>
<text x="112.3" y="146.2">0.0432</text>
<text x="64.2" y="151.2">FR408HR</text>
<text x="71.9" y="151.2">2113</text>
<text x="112.3" y="151.2">0.2021</text>
<text x="131.2" y="151.2">3.6</text>
<text x="145.3" y="151.2">0.010</text>
<text x="67.3" y="156.2">Copper</text>
<text x="92.6" y="156.2">In1.Cu</text>
<text x="112.3" y="156.2">0.0175</text>
<text x="65.9" y="166.2">FR408-HR</text>
<text x="112.3" y="166.2">0.9906</text>
<text x="130.7" y="166.2">3.64</text>
<text x="144.8" y="166.2">0.0098</text>
<text x="67.3" y="176.2">Copper</text>
<text x="92.6" y="176.2">In2.Cu</text>
<text x="112.3" y="176.2">0.0175</text>
<text x="64.2" y="181.2">FR408HR</text>
<text x="71.9" y="181.2">2113</text>
<text x="112.3" y="181.2">0.2021</text>
<text x="131.2" y="181.2">3.6</text>
<text x="145.3" y="181.2">0.010</text>
<text x="65.6" y="191.2">Soldermask</text>
<text x="67.3" y="186.2">Copper</text>
<text x="92.3" y="191.2">B.Mask</text>
<text x="93.2" y="186.2">B.Cu</text>
<text x="112.3" y="191.2">0.0254</text>
<text x="112.3" y="186.2">0.0432</text>
<text x="131.2" y="191.2">4.5</text>
<text x="145.3" y="191.2">0.029</text>
<text x="66.1" y="196.2">Silkscreen</text>
<text x="92.8" y="196.2">B.Silk</text>
<text x="111.8" y="196.2">0.00762</text>
</g>
<g font-size="1.4" fill="#0080ff">
<text x="256.5" y="186.5">Remy</text>
<text x="261.4" y="186.5">Nguyen</text>
<text x="189" y="199.7">2/23/2024</text>
<text x="251" y="199.7">C</text>
</g>
<g font-size="1" fill="#004080">
<text x="83.9" y="62.2">M2</text>
<text x="131.4" y="62.2">M2</text>
<text x="83.9" y="97.7">M2</text>
<text x="131.4" y="97.7">M2</text>
</g>
</svg>
